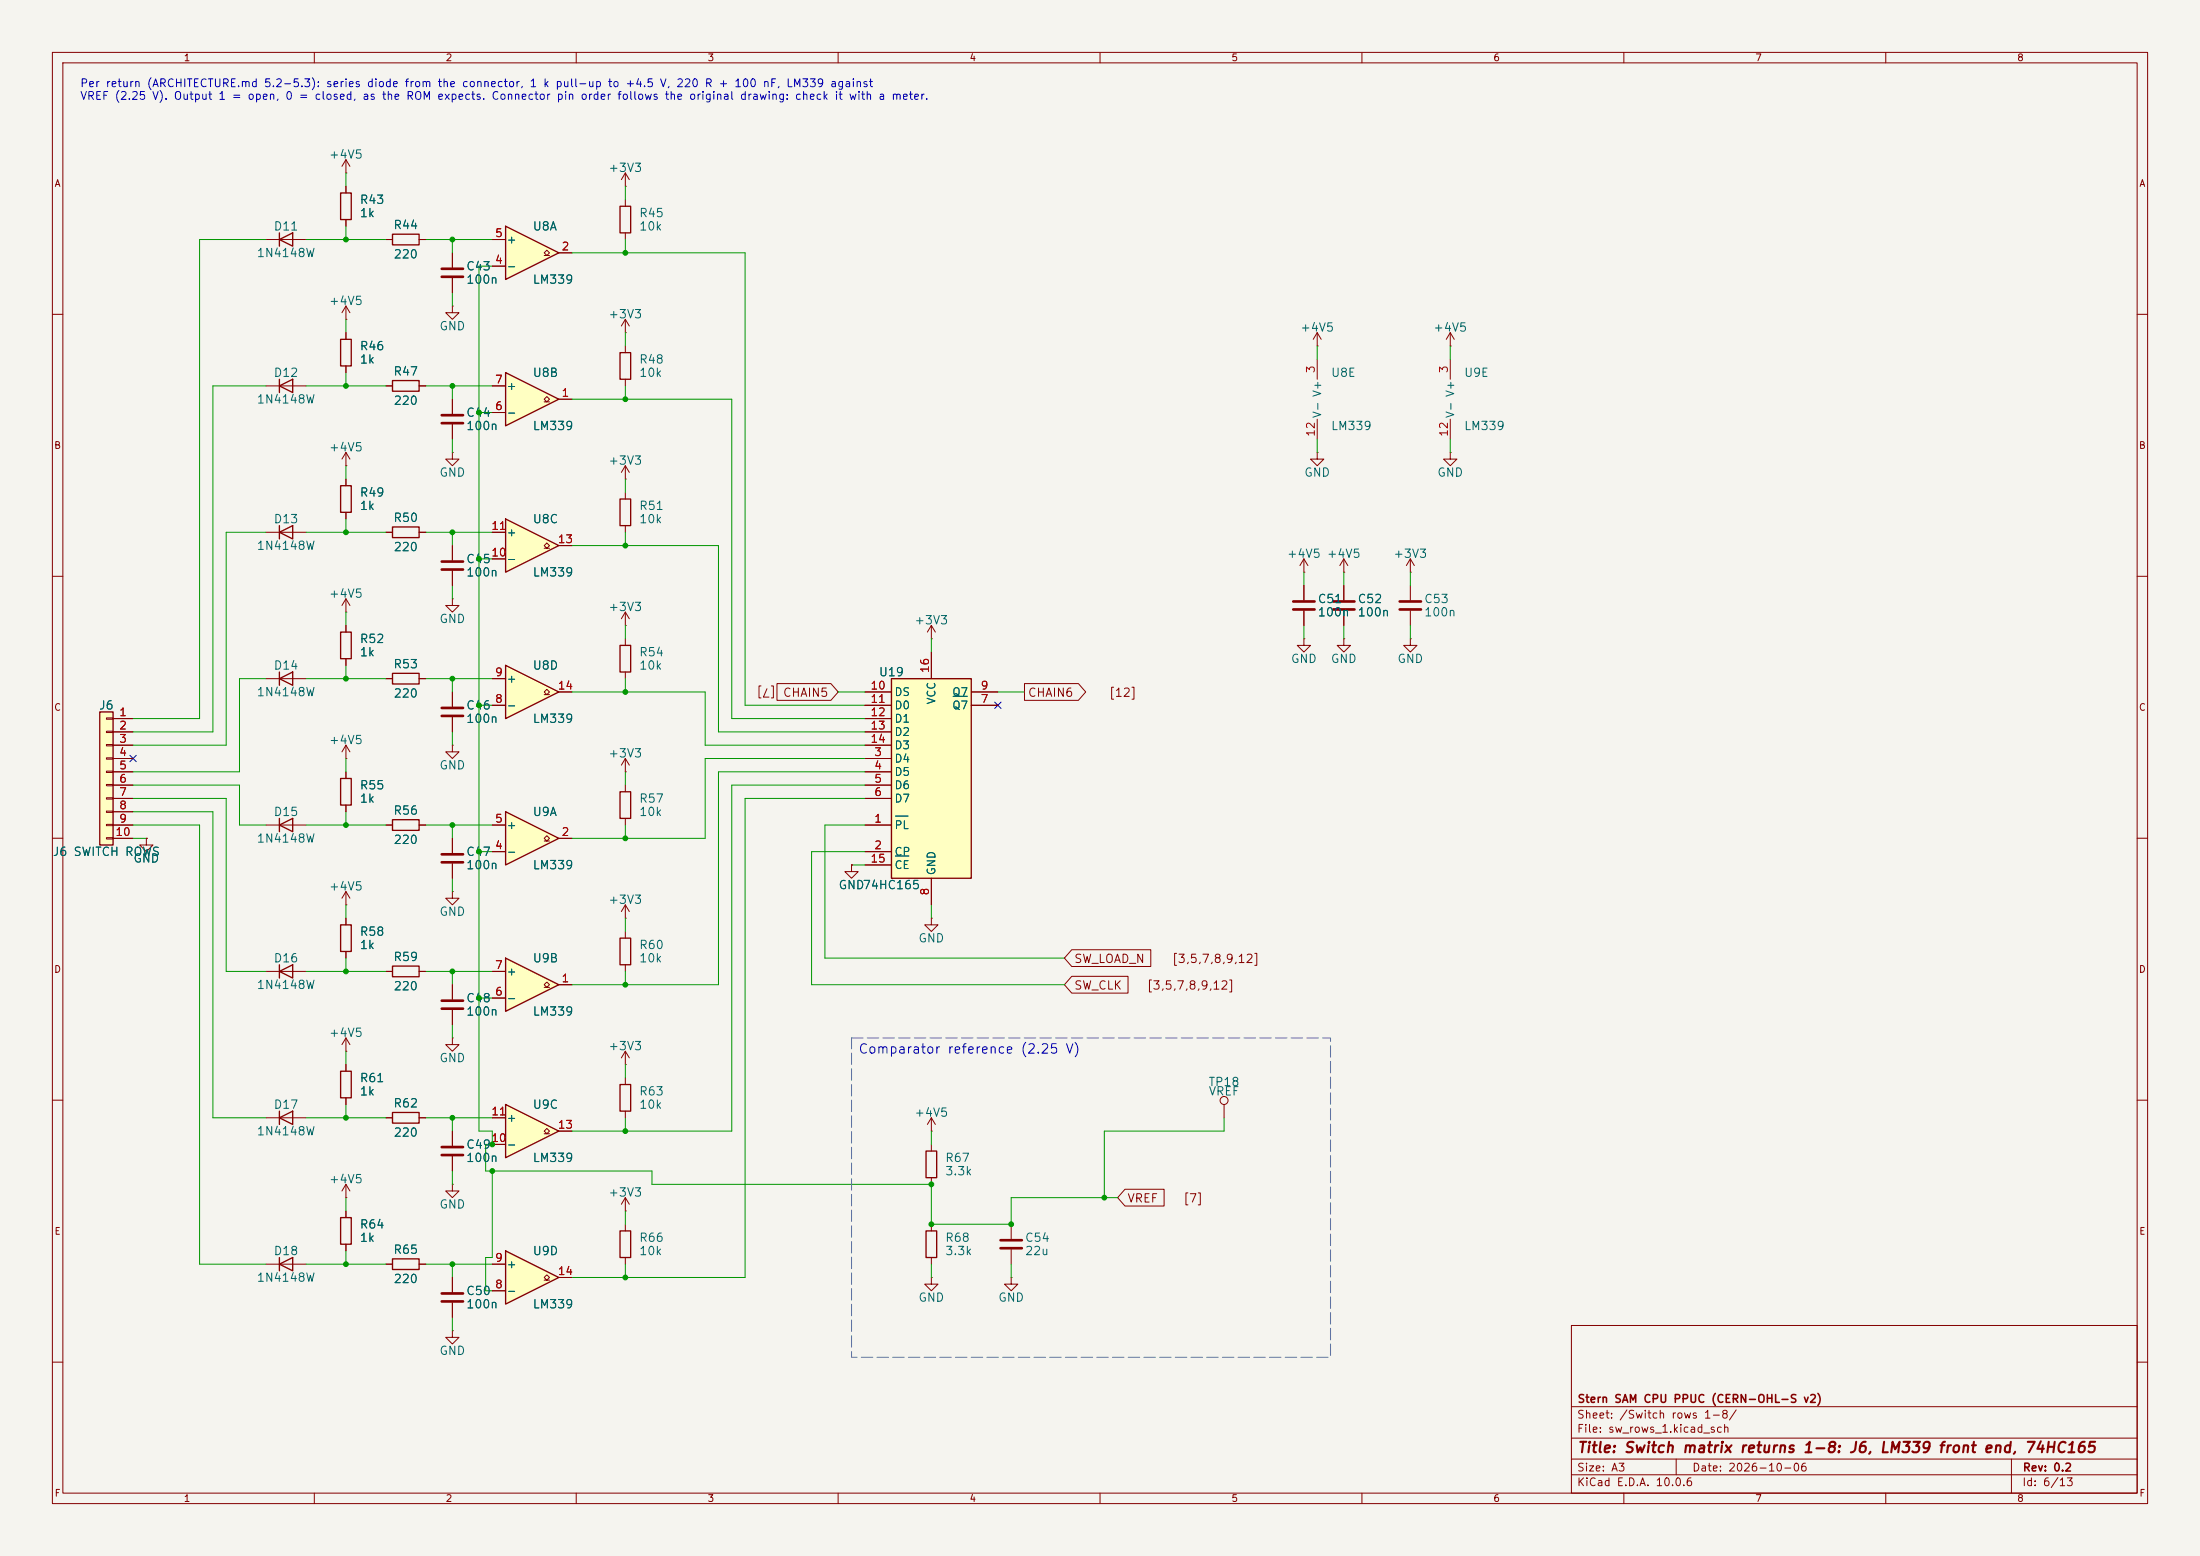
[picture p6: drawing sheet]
<svg xmlns="http://www.w3.org/2000/svg" width="420mm" height="297mm" viewBox="0 0 420 297" stroke-linecap="round" stroke-linejoin="round" font-family="sans-serif">
<path d="M0 0h420v297h-420z" fill="#f5f4ef" stroke="#f5f4ef" stroke-width=".19"/>
<g fill="none" stroke="#840000" stroke-width=".19">
<path d="M10 10h400v277h-400zM12 12h396v273h-396zM60 10v2M110 10v2M160 10v2M210 10v2M260 10v2M310 10v2M360 10v2M10 60h2M73.7 73.7h1.2M80 73.7h1.3"/>
<path d="M408 60h2M10 110h2M408 110h2M10 160h2M408 160h2M10 210h2M86.4 215.9v2.8M408 210h2M86.4 220.7v2.8M300 253h108v32h-108zM10 260h2M300 278.5h108"/>
<path d="M300 274.5h108M300 268.5h108M320 278.5v3M384 278.5v6.5M408 260h2M60 285v2M110 285v2M160 285v2M210 285v2M260 285v2M300 281.5h108M310 285v2"/>
<path d="M360 285v2"/>
</g>
<path d="M84.3 218.9h4.1M84.3 220.5h4.1" fill="none" stroke="#840000" stroke-width=".51"/>
<path d="M74.9 72.6h5.1v2.1h-5.1z" fill="none" stroke="#840000" stroke-width=".25"/>
<path d="M19 135.9h2.6v25.4h-2.6z" fill="#ffffc2"/>
<path d="M53.3 73.7l2.6-1.3v2.5zM53.3 72.4v2.5M65 64.8h2.1v5.1h-2.1zM19 135.9h2.6v25.4h-2.6zM53.3 213.4l2.6-1.3v2.5zM53.3 212.1v2.5M65 204.5h2.1v5.1h-2.1zM74.9 212.3h5.1v2.1h-5.1zM65 232.4h2.1v5.1h-2.1z" fill="none" stroke="#840000" stroke-width=".25"/>
<g fill="none" stroke="#840000" stroke-width=".19">
<path d="M66 58.4v2.6M66 58.4l-.7 1.3M66 58.4l.8 1.3M50.8 73.7h7.6M66 61h.1M66 63.5v1.3M66 69.9v1.2M66 88.9h.1M66 86.4v2.5M66 86.4l-.7 1.2M66 86.4l.8 1.2M20.3 137h1.3v.3h-1.3z"/>
<path d="M20.3 139.6h1.3v.2h-1.3zM21.6 137.2h3.8M21.6 139.7h3.8M20.3 142.1h1.3v.3h-1.3zM20.3 144.7h1.3v.2h-1.3zM20.3 147.2h1.3v.2h-1.3zM20.3 149.7h1.3v.3h-1.3zM20.3 152.3h1.3v.2h-1.3zM20.3 154.8h1.3v.3h-1.3zM20.3 157.4h1.3v.2h-1.3zM20.3 159.9h1.3v.2h-1.3zM21.6 142.2h3.8"/>
<path d="M21.6 144.8h3.8M21.6 147.3h3.8M21.6 149.9h3.8M21.6 152.4h3.8M21.6 154.9h3.8M21.6 157.5h3.8M21.6 160h3.8M66 198.1v2.6M66 198.1l-.7 1.3M66 198.1l.8 1.3M86.4 198.1v1.3h1.2l-1.2 1.3-1.3-1.3h1.3M86.4 198.1h.1"/>
<path d="M86.4 188v2.8M86.4 192.8v2.8M50.8 213.4h7.6M66 200.7h.1M66 203.2v1.3M66 209.6v1.2M73.7 213.4h1.2M80 213.4h1.3M66 228.6h.1M66 226.1v2.5M66 231.1v1.3M66 237.5v1.3"/>
<path d="M66 226.1l-.7 1.2M66 226.1l.8 1.2M86.4 226.1v1.2h1.2l-1.2 1.3-1.3-1.3h1.3M86.4 226.1h.1"/>
</g>
<path d="M84.3 191h4.1M84.3 192.5h4.1" fill="none" stroke="#840000" stroke-width=".51"/>
<path d="M96.5 182.9l10.2 5.1-10.2 5z" fill="#ffffc2"/>
<path d="M96.5 182.9l10.2 5.1-10.2 5z" fill="none" stroke="#840000" stroke-width=".25"/>
<path d="M94 190.5h2.5M94 185.4h2.5M103.9 188.5h.5l-.5-.5 .5-.5 .5 .5-.5 .5h.5M106.7 188h2.5M119.4 203.2h.1M119.4 200.7l-.8 1.2M119.4 200.7l.7 1.2M119.4 200.7v2.5" fill="none" stroke="#840000" stroke-width=".19"/>
<path d="M96.5 210.8l10.2 5.1-10.2 5.1z" fill="#ffffc2"/>
<path d="M96.5 210.8l10.2 5.1-10.2 5.1z" fill="none" stroke="#840000" stroke-width=".25"/>
<path d="M86.4 132.1v2.8M86.4 136.9v2.8M94 218.4h2.5M94 213.4h2.5M103.9 216.4h.5l-.5-.5 .5-.5 .5 .5-.5 .5h.5M106.7 215.9h2.5" fill="none" stroke="#840000" stroke-width=".19"/>
<path d="M84.3 135.1h4.1M84.3 136.7h4.1" fill="none" stroke="#840000" stroke-width=".51"/>
<path d="M96.5 99.1l10.2 5-10.2 5.1z" fill="#ffffc2"/>
<path d="M96.5 99.1l10.2 5-10.2 5.1z" fill="none" stroke="#840000" stroke-width=".25"/>
<path d="M119.4 91.4h.1M119.4 88.9l-.8 1.3M119.4 88.9l.7 1.3M119.4 88.9v2.5M86.4 114.3v1.3h1.2l-1.2 1.2-1.3-1.2h1.3M86.4 114.3h.1M86.4 104.1v2.8M86.4 109v2.8M94 106.7h2.5M94 101.6h2.5M103.9 104.6h.5l-.5-.5 .5-.5 .5 .5-.5 .5h.5M106.7 104.1h2.5" fill="none" stroke="#840000" stroke-width=".19"/>
<path d="M84.3 107.2h4.1M84.3 108.7h4.1" fill="none" stroke="#840000" stroke-width=".51"/>
<path d="M96.5 127l10.2 5.1-10.2 5.1z" fill="#ffffc2"/>
<path d="M65 92.7h2.1v5.1h-2.1zM118.4 95.3h2v5h-2zM53.3 101.6l2.6-1.3v2.6zM53.3 100.3v2.6M74.9 100.6h5.1v2h-5.1zM53.3 129.5l2.6-1.2v2.5zM53.3 128.3v2.5M65 120.7h2.1v5h-2.1zM74.9 128.5h5.1v2.1h-5.1zM96.5 127l10.2 5.1-10.2 5.1zM118.4 123.2h2v5.1h-2z" fill="none" stroke="#840000" stroke-width=".25"/>
<g fill="none" stroke="#840000" stroke-width=".19">
<path d="M251.5 66h.1M251.5 63.5l-.8 1.3M251.5 63.5l.7 1.3M251.5 63.5v2.5M251.5 68.6v3.8M66 91.4v1.3M66 97.8v1.3M119.4 94v1.3M251.5 86.4v1.2h1.2l-1.2 1.3-1.3-1.3h1.3M251.5 86.4h.1M251.5 80v3.8M50.8 101.6h7.6"/>
<path d="M66 116.8h.1M66 114.3v2.5M66 119.4v1.3M66 114.3l-.7 1.3M66 114.3l.8 1.3M73.7 101.6h1.2M80 101.6h1.3M119.4 119.4h.1M119.4 100.3v1.3M119.4 116.8v2.6M119.4 116.8l-.8 1.3M119.4 116.8l.7 1.3"/>
<path d="M177.8 119.4l-.8 1.3M177.8 119.4l.8 1.3M177.8 119.4v2.5M269.2 109.2h.1M269.2 106.7l-.7 1.3M269.2 106.7l.8 1.3M269.2 106.7v2.5M269.2 111.8v2.8M269.2 116.6v2.8M50.8 129.5h7.6M66 125.7v1.3M73.7 129.5h1.2"/>
<path d="M80 129.5h1.3M94 134.6h2.5M94 129.5h2.5M103.9 132.6h.5l-.5-.5 .5-.5 .5 .5-.5 .5h.5M106.7 132.1h2.5M119.4 121.9v1.3M119.4 128.3v1.2M177.8 121.9h.1M256.5 121.9v1.3h1.3l-1.3 1.3-1.2-1.3h1.2M256.5 121.9h.1M269.2 121.9v1.3h1.3l-1.3 1.3-1.2-1.3h1.2M269.2 121.9h.1"/>
<path d="M27.9 160v1.3h1.3l-1.3 1.3-1.2-1.3h1.2M27.9 160h.1M119.4 231.1h.1M119.4 228.6v2.5M119.4 228.6l-.8 1.3M119.4 228.6l.7 1.3"/>
</g>
<path d="M267.2 114.8h4.1M267.2 116.3h4.1" fill="none" stroke="#840000" stroke-width=".51"/>
<path d="M170.2 129.5h15.2v38.1h-15.2z" fill="#ffffc2"/>
<path d="M170.2 129.5h15.2v38.1h-15.2zM118.4 151.1h2v5.1h-2zM118.4 179.1h2v5.1h-2zM118.4 207h2v5.1h-2zM176.8 219.7h2v5.1h-2zM176.8 234.9h2v5.1h-2zM53.3 241.3l2.6-1.3v2.6zM53.3 240v2.6" fill="none" stroke="#840000" stroke-width=".25"/>
<g fill="none" stroke="#840000" stroke-width=".19">
<path d="M276.9 66h.1M276.9 63.5l-.8 1.3M276.9 63.5l.7 1.3M276.9 63.5v2.5M276.9 68.6v3.8M276.9 86.4v1.2h1.2l-1.2 1.3-1.3-1.3h1.3M276.9 86.4h.1M276.9 80v3.8M248.9 109.2h.1M248.9 106.7v2.5M248.9 111.8v2.8M248.9 116.6v2.8"/>
<path d="M248.9 106.7l-.7 1.3M248.9 106.7l.8 1.3M256.5 109.2h.1M256.5 106.7v2.5M256.5 111.8v2.8M256.5 116.6v2.8M256.5 106.7l-.7 1.3M256.5 106.7l.8 1.3M165.1 134.6h5.1M165.1 132.1h5.1M165.1 137.2h5.1M165.1 139.7h5.1"/>
<path d="M177.8 124.5v5M185.4 134.6h5.1M185.4 132.1h5.1M248.9 121.9v1.3h1.3l-1.3 1.3-1.3-1.3h1.3M248.9 121.9h.1M66 144.8h.1M66 142.2l-.7 1.3M66 142.2l.8 1.3M66 142.2v2.6M119.4 149.9v1.2M119.4 156.2v1.3M165.1 157.5h5.1"/>
<path d="M165.1 144.8h5.1M165.1 147.3h5.1M165.1 149.9h5.1M165.1 152.4h5.1M165.1 142.2h5.1M119.4 177.8v1.3M162.6 165.1v1.3h1.2l-1.2 1.2-1.3-1.2h1.3M162.6 165.1h.1M165.1 162.6h5.1M165.1 165.1h5.1M177.8 175.3v1.2h1.3l-1.3 1.3-1.3-1.3h1.3M177.8 175.3h.1"/>
<path d="M177.8 167.6v5.1M119.4 184.2v1.2M119.4 205.7v1.3M119.4 212.1v1.3M177.8 215.9h.1M177.8 213.4v2.5M177.8 218.4v1.3M177.8 213.4l-.8 1.2M177.8 213.4l.8 1.2M233.7 210.8v2.6M177.8 224.8v1.3M177.8 233.7v1.2"/>
<path d="M193 233.7v2.8M193 238.5v2.8M50.8 241.3h7.6M86.4 254v1.3h1.2l-1.2 1.2-1.3-1.2h1.3M86.4 254h.1M86.4 243.8v2.8M86.4 248.7v2.8M177.8 243.8v1.3h1.3l-1.3 1.3-1.3-1.3h1.3M177.8 243.8h.1M177.8 240v1.3M193 243.8v1.3h1.3l-1.3 1.3-1.2-1.3h1.2M193 243.8h.1"/>
<circle cx="233.7" cy="210.1" r=".76"/>
</g>
<path d="M182 132.9h2.7M170.9 155.8h2.5M170.9 163.4h2.6" fill="none" stroke="#006464" stroke-width=".19"/>
<path d="M246.9 114.8h4.1M246.9 116.3h4.1M254.5 114.8h4.1M254.5 116.3h4.1M191 236.7h4.1M191 238.3h4.1M84.3 246.9h4.1M84.3 248.4h4.1" fill="none" stroke="#840000" stroke-width=".51"/>
<path d="M96.5 238.8l10.2 5-10.2 5.1z" fill="#ffffc2"/>
<path d="M118.4 39.4h2v5.1h-2zM74.9 44.7h5.1v2h-5.1zM118.4 67.3h2v5.1h-2zM74.9 156.5h5.1v2h-5.1zM65 176.5h2.1v5.1h-2.1zM53.3 185.4l2.6-1.2v2.5zM53.3 184.2v2.5M74.9 184.4h5.1v2h-5.1zM96.5 238.8l10.2 5-10.2 5.1zM118.4 234.9h2v5.1h-2zM74.9 240.3h5.1v2h-5.1z" fill="none" stroke="#840000" stroke-width=".25"/>
<g fill="none" stroke="#840000" stroke-width=".19">
<path d="M119.4 35.6h.1M119.4 33v2.6M119.4 38.1v1.3M119.4 33l-.8 1.3M119.4 33l.7 1.3M73.7 45.7h1.2M80 45.7h1.3M86.4 48.3v2.8M86.4 53.1v2.8M119.4 44.5v1.2M86.4 76.2v2.8M119.4 63.5h.1"/>
<path d="M119.4 61v2.5M119.4 66v1.3M119.4 72.4v1.3M119.4 61l-.8 1.2M119.4 61l.7 1.2M86.4 81v2.8M73.7 157.5h1.2M80 157.5h1.3M86.4 142.2v1.3h1.2l-1.2 1.3-1.3-1.3h1.3M86.4 142.2h.1M119.4 147.3h.1M119.4 144.8v2.5"/>
<path d="M119.4 144.8l-.8 1.3M119.4 144.8l.7 1.3M66 172.7h.1M66 170.2l-.7 1.3M66 170.2l.8 1.3M66 170.2v2.5M66 175.3v1.2M86.4 160v2.8M86.4 164.8v2.8M50.8 185.4h7.6M66 181.6v1.3M73.7 185.4h1.2"/>
<path d="M80 185.4h1.3M119.4 233.7v1.2M73.7 241.3h1.2M80 241.3h1.3M94 246.4h2.5M94 241.3h2.5M103.9 244.3h.5l-.5-.5 .5-.5 .5 .5-.5 .5h.5M106.7 243.8h2.5M119.4 240v1.3"/>
</g>
<path d="M84.3 51.3h4.1M84.3 52.8h4.1M84.3 79.2h4.1M84.3 80.8h4.1M84.3 163.1h4.1M84.3 164.6h4.1" fill="none" stroke="#840000" stroke-width=".51"/>
<path d="M96.5 154.9l10.2 5.1-10.2 5.1z" fill="#ffffc2"/>
<path d="M96.5 154.9l10.2 5.1-10.2 5.1z" fill="none" stroke="#840000" stroke-width=".25"/>
<path d="M94 157.5h2.5M94 162.6h2.5M103.9 160.5h.5l-.5-.5 .5-.5 .5 .5-.5 .5h.5M106.7 160h2.5" fill="none" stroke="#840000" stroke-width=".19"/>
<path d="M96.5 43.2l10.2 5.1-10.2 5z" fill="#ffffc2"/>
<path d="M96.5 43.2l10.2 5.1-10.2 5z" fill="none" stroke="#840000" stroke-width=".25"/>
<path d="M94 50.8h2.5M94 45.7h2.5M103.9 48.8h.5l-.5-.5 .5-.5 .5 .5-.5 .5h.5M106.7 48.3h2.5" fill="none" stroke="#840000" stroke-width=".19"/>
<path d="M96.5 71.1l10.2 5.1-10.2 5.1z" fill="#ffffc2"/>
<path d="M65 36.8h2.1v5.1h-2.1zM53.3 45.7l2.6-1.2v2.5zM53.3 44.5v2.5M96.5 71.1l10.2 5.1-10.2 5.1zM53.3 157.5l2.6-1.3v2.6zM53.3 156.2v2.6M65 148.6h2.1v5.1h-2.1z" fill="none" stroke="#840000" stroke-width=".25"/>
<g fill="none" stroke="#840000" stroke-width=".19">
<path d="M66 33h.1M66 30.5l-.7 1.3M66 30.5l.8 1.3M66 30.5v2.5M66 35.6v1.2M50.8 45.7h7.6M66 41.9v1.3M73.7 45.7h1.2M80 45.7h1.3M86.4 58.4v1.3h1.2l-1.2 1.3-1.3-1.3h1.3M86.4 58.4h.1M86.4 48.3v2.8"/>
<path d="M86.4 53.1v2.8M94 45.7h2.5M94 50.8h2.5M106.7 48.3h2.5M66 63.5v1.3M66 69.9v1.2M73.7 73.7h1.2M80 73.7h1.3M86.4 76.2v2.8M94 78.7h2.5M94 73.7h2.5M103.9 76.7h.5l-.5-.5 .5-.5 .5 .5-.5 .5h.5"/>
<path d="M106.7 76.2h2.5M66 91.4v1.3M66 97.8v1.3M86.4 86.4v1.2h1.2l-1.2 1.3-1.3-1.3h1.3M86.4 86.4h.1M86.4 81v2.8M66 119.4v1.3M73.7 101.6h1.2M80 101.6h1.3M86.4 104.1v2.8M86.4 109v2.8M94 106.7h2.5"/>
<path d="M94 101.6h2.5M106.7 104.1h2.5M248.9 111.8v2.8M248.9 116.6v2.8M256.5 111.8v2.8M256.5 116.6v2.8M21.6 137.2h3.8M21.6 139.7h3.8M66 125.7v1.3M73.7 129.5h1.2M80 129.5h1.3M86.4 132.1v2.8"/>
<path d="M86.4 136.9v2.8M94 134.6h2.5M94 129.5h2.5M106.7 132.1h2.5M148.3 130.5h10.3l1.4 1.6-1.4 1.6h-10.3zM165.1 134.6h5.1M165.1 132.1h5.1M165.1 137.2h5.1M165.1 139.7h5.1M177.8 124.5v5M185.4 134.6h5.1M185.4 132.1h5.1"/>
<path d="M195.6 130.5h10.3l1.4 1.6-1.4 1.6h-10.3zM21.6 157.5h3.8M21.6 142.2h3.8M21.6 144.8h3.8M21.6 147.3h3.8M21.6 149.9h3.8M21.6 152.4h3.8M21.6 154.9h3.8M50.8 157.5h7.6M66 147.3v1.3M66 153.7v1.2M73.7 157.5h1.2"/>
<path d="M80 157.5h1.3M94 157.5h2.5M165.1 157.5h5.1M165.1 142.2h5.1M165.1 144.8h5.1M165.1 147.3h5.1M165.1 149.9h5.1M165.1 152.4h5.1M21.6 160h3.8M27.9 160h.1M66 175.3v1.2M86.4 170.2v1.3h1.2l-1.2 1.2-1.3-1.2h1.3"/>
<path d="M86.4 170.2h.1M86.4 160v2.8M86.4 164.8v2.8M94 162.6h2.5M106.7 160h2.5M119.4 175.3h.1M119.4 172.7l-.8 1.3M119.4 172.7l.7 1.3M119.4 172.7v2.6M162.6 165.1h.1M165.1 162.6h5.1M165.1 165.1h5.1"/>
<path d="M177.8 167.6v5.1M66 181.6v1.3M73.7 185.4h1.2M80 185.4h1.3M86.4 188v2.8M86.4 192.8v2.8M94 185.4h2.5M94 190.5h2.5M106.7 188h2.5M204.6 186.4h10.7v3.2h-10.7l-1.4-1.6zM204.6 181.3h15.1v3.2h-15.1l-1.4-1.6zM66 203.2v1.3"/>
<path d="M66 209.6v1.2M73.7 213.4h1.2M80 213.4h1.3M86.4 215.9v2.8M94 213.4h2.5M94 218.4h2.5M106.7 215.9h2.5M66 231.1v1.3M66 237.5v1.3M86.4 220.7v2.8M214.8 227h7.4v3.2h-7.4l-1.4-1.6zM73.7 241.3h1.2"/>
<path d="M80 241.3h1.3M86.4 243.8v2.8M86.4 248.7v2.8M94 246.4h2.5M94 241.3h2.5M106.7 243.8h2.5"/>
</g>
<g fill="none" stroke="#009600" stroke-width=".19">
<path d="M66 33v2.6M119.4 35.6v2.5M50.8 45.7h-12.7v91.5h-12.7M58.4 45.7h15.3M66 43.2v2.5M81.3 45.7h12.7M86.4 45.7v2.6M86.4 55.9v2.5M94 50.8h-2.6v165.1h2.6v2.5h-1.3v5.1h31.8v2.6h53.3v7.6h15.2v-5.1h20.4M109.2 48.3h33v86.3h22.9M119.4 45.7v2.6M50.8 73.7h-10.2v66h-15.2"/>
<path d="M58.4 73.7h15.3M66 61v2.5M66 71.1v2.6M81.3 73.7h12.7M86.4 73.7v2.5M91.4 78.7h2.6M109.2 76.2h30.5v61h25.4M119.4 63.5v2.5M119.4 73.7v2.5M251.5 66v2.6M276.9 66v2.6M66 88.9v2.5"/>
<path d="M66 99.1v2.5M86.4 83.8v2.6M119.4 91.4v2.6M251.5 83.8v2.6M276.9 83.8v2.6M50.8 101.6h-7.6v40.6h-17.8M58.4 101.6h15.3M66 116.8v2.6M81.3 101.6h12.7M86.4 101.6v2.5M86.4 111.8v2.5M91.4 106.7h2.6"/>
<path d="M109.2 104.1h28v35.6h27.9M119.4 101.6v2.5M119.4 119.4v2.5M248.9 109.2v2.6M248.9 119.4v2.5M256.5 109.2v2.6M256.5 119.4v2.5M269.2 109.2v2.6M269.2 119.4v2.5M50.8 129.5h-5.1v17.8h-20.3M58.4 129.5h15.3M66 127v2.5"/>
<path d="M81.3 129.5h12.7M86.4 129.5v2.6M86.4 139.7v2.5M91.4 134.6h2.6M109.2 132.1h25.4v10.1h30.5M119.4 129.5v2.6M160 132.1h5.1M177.8 121.9v2.6M190.5 132.1h5.1M25.4 157.5h12.7v83.8h12.7M25.4 149.9h20.3v7.6h5.1M25.4 152.4h17.8v33h7.6"/>
<path d="M25.4 154.9h15.2v58.5h10.2M58.4 157.5h15.3M66 144.8v2.5M66 154.9v2.6M81.3 157.5h12.7M86.4 157.5v2.5M119.4 147.3v2.6M119.4 157.5v2.5M165.1 144.8h-30.5v15.2h-25.4M165.1 157.5h-7.6v25.4h45.7M165.1 152.4h-22.9v91.4h-33M165.1 147.3h-27.9v40.7h-28"/>
<path d="M165.1 149.9h-25.4v66h-30.5M25.4 160h2.5M66 172.7v2.6M86.4 167.6v2.6M91.4 162.6h2.6M119.4 175.3v2.5M162.6 165.1h2.5M165.1 162.6h-10.2v25.4h48.3M177.8 172.7v2.6M58.4 185.4h15.3M66 182.9v2.5M81.3 185.4h12.7"/>
<path d="M86.4 185.4v2.6M86.4 195.6v2.5M91.4 190.5h2.6M119.4 185.4v2.6M58.4 213.4h15.3M66 200.7v2.5M66 210.8v2.6M81.3 213.4h12.7M86.4 213.4v2.5M119.4 203.2v2.5M119.4 213.4v2.5M177.8 215.9v2.5"/>
<path d="M233.7 213.4v2.5h-22.9v12.7M66 228.6v2.5M66 238.8v2.5M86.4 223.5v2.6M94 223.5v16.5h-1.3v6.4h1.3M119.4 231.1v2.6M58.4 241.3h15.3M81.3 241.3h12.7M86.4 241.3v2.5M86.4 251.5v2.5M119.4 241.3v2.5M177.8 241.3v2.5"/>
<path d="M193 241.3v2.5"/>
</g>
<path d="M189.9 134l1.2 1.2M191.1 134l-1.2 1.2M24.8 144.2l1.2 1.2M26 144.2l-1.2 1.2" fill="none" stroke="#000084" stroke-width=".19"/>
<path d="M162.6 198.1h91.4v61h-91.4z" fill="none" stroke="#787878" stroke-width=".2" stroke-dasharray="2.2 .8"/>
<path d="M182 132.9h2.7M170.9 155.8h2.5M170.9 163.4h2.6" fill="none" stroke="#006464" stroke-width=".19"/>
<g fill="#009600" stroke="#009600" stroke-width=".19">
<circle cx="66" cy="157.5" r=".46"/>
<circle cx="119.4" cy="188" r=".46"/>
<circle cx="119.4" cy="160" r=".46"/>
<circle cx="86.4" cy="157.5" r=".46"/>
<circle cx="91.4" cy="162.6" r=".46"/>
<circle cx="86.4" cy="185.4" r=".46"/>
<circle cx="86.4" cy="73.7" r=".46"/>
<circle cx="91.4" cy="78.7" r=".46"/>
<circle cx="119.4" cy="76.2" r=".46"/>
<circle cx="119.4" cy="48.3" r=".46"/>
<circle cx="66" cy="45.7" r=".46"/>
<circle cx="86.4" cy="45.7" r=".46"/>
<circle cx="66" cy="101.6" r=".46"/>
<circle cx="91.4" cy="106.7" r=".46"/>
<circle cx="91.4" cy="134.6" r=".46"/>
<circle cx="119.4" cy="132.1" r=".46"/>
<circle cx="86.4" cy="129.5" r=".46"/>
<circle cx="86.4" cy="101.6" r=".46"/>
<circle cx="66" cy="129.5" r=".46"/>
<circle cx="66" cy="73.7" r=".46"/>
<circle cx="66" cy="185.4" r=".46"/>
<circle cx="91.4" cy="190.5" r=".46"/>
<circle cx="86.4" cy="213.4" r=".46"/>
<circle cx="119.4" cy="104.1" r=".46"/>
<circle cx="193" cy="233.7" r=".46"/>
<circle cx="177.8" cy="233.7" r=".46"/>
<circle cx="119.4" cy="215.9" r=".46"/>
<circle cx="119.4" cy="243.8" r=".46"/>
<circle cx="177.8" cy="226.1" r=".46"/>
<circle cx="86.4" cy="241.3" r=".46"/>
<circle cx="94" cy="218.4" r=".46"/>
<circle cx="94" cy="223.5" r=".46"/>
<circle cx="66" cy="241.3" r=".46"/>
<circle cx="66" cy="213.4" r=".46"/>
<circle cx="210.8" cy="228.6" r=".46"/>
</g>
<text font-size="2" fill="#840000" x="301" y="277.8">Title: Switch matrix returns 1-8: J6, LM339 front end, 74HC165</text>
<text font-size="1.8" fill="#0000c2" x="163.8" y="201.6">Comparator reference (2.25 V)</text>
<g font-size="1.6" fill="#006464">
<text x="62.7" y="30.7">+4V5</text>
<text x="116" y="33.2">+3V3</text>
<text x="68.6" y="39.3">R43</text>
<text x="68.6" y="41.9">1k</text>
<text x="121.9" y="41.9">R45</text>
<text x="52.1" y="44.4">D11</text>
<text x="75" y="44.1">R44</text>
<text x="101.6" y="44.4">U8A</text>
<text x="121.9" y="44.4">10k</text>
<text x="48.9" y="49.5">1N4148W</text>
<text x="75" y="49.7">220</text>
<text x="88.9" y="52">C43</text>
<text x="62.7" y="58.6">+4V5</text>
<text x="88.9" y="54.6">100n</text>
<text x="101.6" y="54.6">LM339</text>
<text x="83.8" y="63.4">GND</text>
<text x="116" y="61.2">+3V3</text>
<text x="248.1" y="63.7">+4V5</text>
<text x="273.5" y="63.7">+4V5</text>
<text x="68.6" y="67.3">R46</text>
<text x="68.6" y="69.8">1k</text>
<text x="121.9" y="69.8">R48</text>
<text x="48.9" y="77.4">1N4148W</text>
<text x="52.1" y="72.3">D12</text>
<text x="75" y="72.1">R47</text>
<text x="75" y="77.7">220</text>
<text x="101.6" y="72.3">U8B</text>
<text x="121.9" y="72.3">10k</text>
<text x="254" y="72.3">U8E</text>
<text x="279.4" y="72.3">U9E</text>
<text x="88.9" y="80">C44</text>
<text x="88.9" y="82.5">100n</text>
<text x="101.6" y="82.5">LM339</text>
<text x="254" y="82.5">LM339</text>
<text x="279.4" y="82.5">LM339</text>
<text x="62.7" y="86.6">+4V5</text>
<text x="116" y="89.1">+3V3</text>
<text x="68.6" y="95.2">R49</text>
<text x="83.8" y="91.4">GND</text>
<text x="248.9" y="91.4">GND</text>
<text x="274.3" y="91.4">GND</text>
<text x="52.1" y="100.3">D13</text>
<text x="68.6" y="97.7">1k</text>
<text x="75" y="100">R50</text>
<text x="101.6" y="100.3">U8C</text>
<text x="121.9" y="97.7">R51</text>
<text x="121.9" y="100.3">10k</text>
<text x="48.9" y="105.4">1N4148W</text>
<text x="75" y="105.6">220</text>
<text x="88.9" y="107.9">C45</text>
<text x="245.6" y="106.9">+4V5 +4V5</text>
<text x="265.9" y="106.9">+3V3</text>
<text x="88.9" y="110.4">100n</text>
<text x="101.6" y="110.4">LM339</text>
<text x="62.7" y="114.5">+4V5</text>
<text x="83.8" y="119.3">GND</text>
<text x="116" y="117">+3V3</text>
<text x="174.4" y="119.6">+3V3</text>
<text x="251.4" y="115.5">C51</text>
<text x="251.4" y="118.1">100n</text>
<text x="259.1" y="115.5">C52</text>
<text x="259.1" y="118.1">100n</text>
<text x="271.8" y="115.5">C53</text>
<text x="271.8" y="118.1">100n</text>
<text x="68.6" y="123.1">R52</text>
<text x="68.6" y="125.7">1k</text>
<text x="121.9" y="125.7">R54</text>
<text x="52.1" y="128.2">D14</text>
<text x="75" y="128">R53</text>
<text x="101.6" y="128.2">U8D</text>
<text x="121.9" y="128.2">10k</text>
<text x="167.7" y="129.5">U19</text>
<text x="246.3" y="126.9">GND</text>
<text x="253.9" y="126.9">GND</text>
<text x="266.6" y="126.9">GND</text>
<text x="18.8" y="135.8">J6</text>
<text x="48.9" y="133.3">1N4148W</text>
<text x="75" y="133.5">220</text>
<text x="88.9" y="135.8">C46</text>
<text x="62.7" y="142.4">+4V5</text>
<text x="88.9" y="138.4">100n</text>
<text x="101.6" y="138.4">LM339</text>
<text x="83.8" y="147.3">GND</text>
<text x="116" y="145">+3V3</text>
<text x="68.6" y="151.1">R55</text>
<text x="68.6" y="153.6">1k</text>
<text x="75" y="155.9">R56</text>
<text x="121.9" y="153.6">R57</text>
<text x="48.9" y="161.2">1N4148W</text>
<text x="52.1" y="156.2">D15</text>
<text x="75" y="161.5">220</text>
<text x="101.6" y="156.2">U9A</text>
<text x="121.9" y="156.2">10k</text>
<text x="10" y="163.8">J6 SWITCH ROWS</text>
<text x="25.3" y="165">GND</text>
<text x="88.9" y="163.8">C47</text>
<text x="88.9" y="166.3">100n</text>
<text x="101.6" y="166.3">LM339</text>
<text x="62.7" y="170.4">+4V5</text>
<text x="116" y="172.9">+3V3</text>
<text x="160" y="170.1">GND74HC165</text>
<text x="68.6" y="179">R58</text>
<text x="83.8" y="175.2">GND</text>
<text x="52.1" y="184.1">D16</text>
<text x="68.6" y="181.6">1k</text>
<text x="75" y="183.8">R59</text>
<text x="101.6" y="184.1">U9B</text>
<text x="121.9" y="181.6">R60</text>
<text x="121.9" y="184.1">10k</text>
<text x="175.2" y="180.3">GND</text>
<text x="48.9" y="189.2">1N4148W</text>
<text x="75" y="189.4">220</text>
<text x="88.9" y="191.7">C48</text>
<text x="88.9" y="194.3">100n</text>
<text x="101.6" y="194.3">LM339</text>
<text x="62.7" y="198.3">+4V5</text>
<text x="83.8" y="203.1">GND</text>
<text x="116" y="200.9">+3V3</text>
<text x="68.6" y="207">R61</text>
<text x="68.6" y="209.5">1k</text>
<text x="121.9" y="209.5">R63</text>
<text x="230.6" y="207.7">TP18</text>
<text x="230.6" y="209.5">VREF</text>
<text x="52.1" y="212">D17</text>
<text x="75" y="211.8">R62</text>
<text x="101.6" y="212">U9C</text>
<text x="121.9" y="212">10k</text>
<text x="174.4" y="213.6">+4V5</text>
<text x="48.9" y="217.1">1N4148W</text>
<text x="75" y="217.4">220</text>
<text x="88.9" y="219.7">C49</text>
<text x="62.7" y="226.3">+4V5</text>
<text x="88.9" y="222.2">100n</text>
<text x="101.6" y="222.2">LM339</text>
<text x="180.3" y="222.2">R67</text>
<text x="180.3" y="224.7">3.3k</text>
<text x="83.8" y="231.1">GND</text>
<text x="116" y="228.8">+3V3</text>
<text x="52.1" y="240">D18</text>
<text x="68.6" y="234.9">R64</text>
<text x="68.6" y="237.4">1k</text>
<text x="75" y="239.7">R65</text>
<text x="101.6" y="240">U9D</text>
<text x="121.9" y="237.4">R66</text>
<text x="121.9" y="240">10k</text>
<text x="180.3" y="237.4">R68</text>
<text x="180.3" y="240">3.3k</text>
<text x="195.6" y="237.4">C54</text>
<text x="195.6" y="240">22u</text>
<text x="48.9" y="245.1">1N4148W</text>
<text x="75" y="245.3">220</text>
<text x="88.9" y="247.6">C50</text>
<text x="88.9" y="250.1">100n</text>
<text x="101.6" y="250.1">LM339</text>
<text x="175.2" y="248.9">GND</text>
<text x="190.4" y="248.9">GND</text>
<text x="83.8" y="259">GND</text>
</g>
<g font-size="1.6" fill="#840000">
<text x="148.3" y="131" transform="rotate(-180 148.3 131)">[7]</text>
<text x="149.4" y="133.4">CHAIN5</text>
<text x="196.1" y="133.4">CHAIN6</text>
<text x="211.6" y="133.4">[12]</text>
<text x="204.9" y="184.2">SW_LOAD_N</text>
<text x="223.6" y="184.2">[3,5,7,8,9,12]</text>
<text x="204.9" y="189.3">SW_CLK</text>
<text x="218.8" y="189.3">[3,5,7,8,9,12]</text>
<text x="215.1" y="229.9">VREF</text>
<text x="225.8" y="229.9">[7]</text>
</g>
<g font-size="1.5" fill="#0000c2">
<text x="15.2" y="17">Per return (ARCHITECTURE.md 5.2-5.3): series diode from the connector, 1 k pull-up to +4.5 V, 220 R + 100 nF, LM339 against</text>
<text x="15.2" y="19.4">VREF (2.25 V). Output 1 = open, 0 = closed, as the ROM expects. Connector pin order follows the original drawing: check it with a meter.</text>
</g>
<g font-size="1.5" fill="#a90000">
<text x="94.4" y="45.6">5</text>
<text x="94.4" y="50.7">4</text>
<text x="107.1" y="48.2">2</text>
<text x="251.4" y="71.3" transform="rotate(-90 251.4 71.3)">3</text>
<text x="276.8" y="71.3" transform="rotate(-90 276.8 71.3)">3</text>
<text x="94.4" y="73.6">7</text>
<text x="107.1" y="76.1">1</text>
<text x="94.4" y="78.6">6</text>
<text x="251.4" y="83.5" transform="rotate(-90 251.4 83.5)">12</text>
<text x="276.8" y="83.5" transform="rotate(-90 276.8 83.5)">12</text>
<text x="93.7" y="101.5">11</text>
<text x="93.7" y="106.6">10</text>
<text x="106.4" y="104">13</text>
<text x="94.4" y="129.4">9</text>
<text x="106.4" y="132">14</text>
<text x="166.1" y="132">10</text>
<text x="177.7" y="128.6" transform="rotate(-90 177.7 128.6)">16</text>
<text x="187.1" y="132">9</text>
<text x="22.6" y="137.1">1</text>
<text x="94.4" y="134.5">8</text>
<text x="166.1" y="134.5">11</text>
<text x="166.1" y="137.1">12</text>
<text x="187.1" y="134.5">7</text>
<text x="22.6" y="139.6">2</text>
<text x="22.6" y="142.1">3</text>
<text x="166.1" y="139.6">13</text>
<text x="166.1" y="142.1">14</text>
<text x="22.6" y="144.7">4</text>
<text x="22.6" y="147.2">5</text>
<text x="22.6" y="149.8">6</text>
<text x="166.8" y="144.7">3</text>
<text x="166.8" y="147.2">4</text>
<text x="166.8" y="149.8">5</text>
<text x="22.6" y="152.3">7</text>
<text x="22.6" y="154.8">8</text>
<text x="166.8" y="152.3">6</text>
<text x="21.9" y="159.9">10</text>
<text x="22.6" y="157.4">9</text>
<text x="94.4" y="157.4">5</text>
<text x="107.1" y="159.9">2</text>
<text x="166.8" y="157.4">1</text>
<text x="94.4" y="162.5">4</text>
<text x="166.1" y="165">15</text>
<text x="166.8" y="162.5">2</text>
<text x="177.7" y="171" transform="rotate(-90 177.7 171)">8</text>
<text x="94.4" y="185.3">7</text>
<text x="94.4" y="190.4">6</text>
<text x="107.1" y="187.9">1</text>
<text x="93.7" y="213.3">11</text>
<text x="106.4" y="215.8">13</text>
<text x="93.7" y="218.3">10</text>
<text x="94.4" y="241.2">9</text>
<text x="106.4" y="243.7">14</text>
<text x="94.4" y="246.3">8</text>
</g>
<g font-size="1.5" fill="#006464">
<text x="96.6" y="46.9">+</text>
<text x="96.6" y="51.9">-</text>
<text x="96.6" y="74.8">+</text>
<text x="96.6" y="79.9">-</text>
<text x="252.6" y="79.9" transform="rotate(-90 252.6 79.9)">V- V+</text>
<text x="278" y="79.9" transform="rotate(-90 278 79.9)">V- V+</text>
<text x="96.6" y="107.8">-</text>
<text x="96.6" y="102.7">+</text>
<text x="96.6" y="130.7">+</text>
<text x="96.6" y="135.8">-</text>
<text x="170.6" y="133.2">DS</text>
<text x="170.6" y="135.8">D0</text>
<text x="178.9" y="134.6" transform="rotate(-90 178.9 134.6)">VCC</text>
<text x="181.7" y="135.8">Q7</text>
<text x="181.7" y="133.2">Q7</text>
<text x="170.6" y="138.3">D1</text>
<text x="170.6" y="140.8">D2</text>
<text x="170.6" y="143.4">D3</text>
<text x="170.6" y="145.9">D4</text>
<text x="170.6" y="148.5">D5</text>
<text x="170.6" y="151">D6</text>
<text x="170.6" y="153.5">D7</text>
<text x="96.6" y="158.6">+</text>
<text x="170.6" y="158.6">PL</text>
<text x="96.6" y="163.7">-</text>
<text x="170.6" y="163.7">CP</text>
<text x="170.6" y="166.2">CE</text>
<text x="178.9" y="167.2" transform="rotate(-90 178.9 167.2)">GND</text>
<text x="96.6" y="191.6">-</text>
<text x="96.6" y="186.6">+</text>
<text x="96.6" y="214.5">+</text>
<text x="96.6" y="219.6">-</text>
<text x="96.6" y="242.4">+</text>
<text x="96.6" y="247.5">-</text>
</g>
<g font-size="1.5" fill="#840000">
<text x="301" y="268.1">Stern SAM CPU PPUC (CERN-OHL-S v2)</text>
<text x="300.9" y="273.8">File: sw_rows_1.kicad_sch</text>
<text x="300.9" y="271.1">Sheet: /Switch rows 1-8/</text>
<text x="300.9" y="281.2">Size: A3</text>
<text x="322.9" y="281.2">Date: 2026-10-06</text>
<text x="386" y="281.2">Rev: 0.2</text>
<text x="300.9" y="284">KiCad E.D.A. 10.0.6</text>
<text x="385.9" y="284">Id: 6/13</text>
</g>
<g font-size="1.3" fill="#840000">
<text x="35" y="12">1</text>
<text x="85" y="12">2</text>
<text x="135" y="12">3</text>
<text x="185" y="12">4</text>
<text x="235" y="12">5</text>
<text x="285" y="12">6</text>
<text x="335" y="12">7</text>
<text x="385" y="12">8</text>
<text x="10.3" y="36">A</text>
<text x="408.3" y="36">A</text>
<text x="10.2" y="86">B</text>
<text x="408.2" y="86">B</text>
<text x="10.2" y="136">C</text>
<text x="408.2" y="136">C</text>
<text x="10.2" y="186">D</text>
<text x="408.2" y="186">D</text>
<text x="10.3" y="236">E</text>
<text x="408.3" y="236">E</text>
<text x="10.3" y="286">F</text>
<text x="35" y="287">1</text>
<text x="85" y="287">2</text>
<text x="135" y="287">3</text>
<text x="185" y="287">4</text>
<text x="235" y="287">5</text>
<text x="285" y="287">6</text>
<text x="335" y="287">7</text>
<text x="385" y="287">8</text>
<text x="408.3" y="286">F</text>
</g>
</svg>
